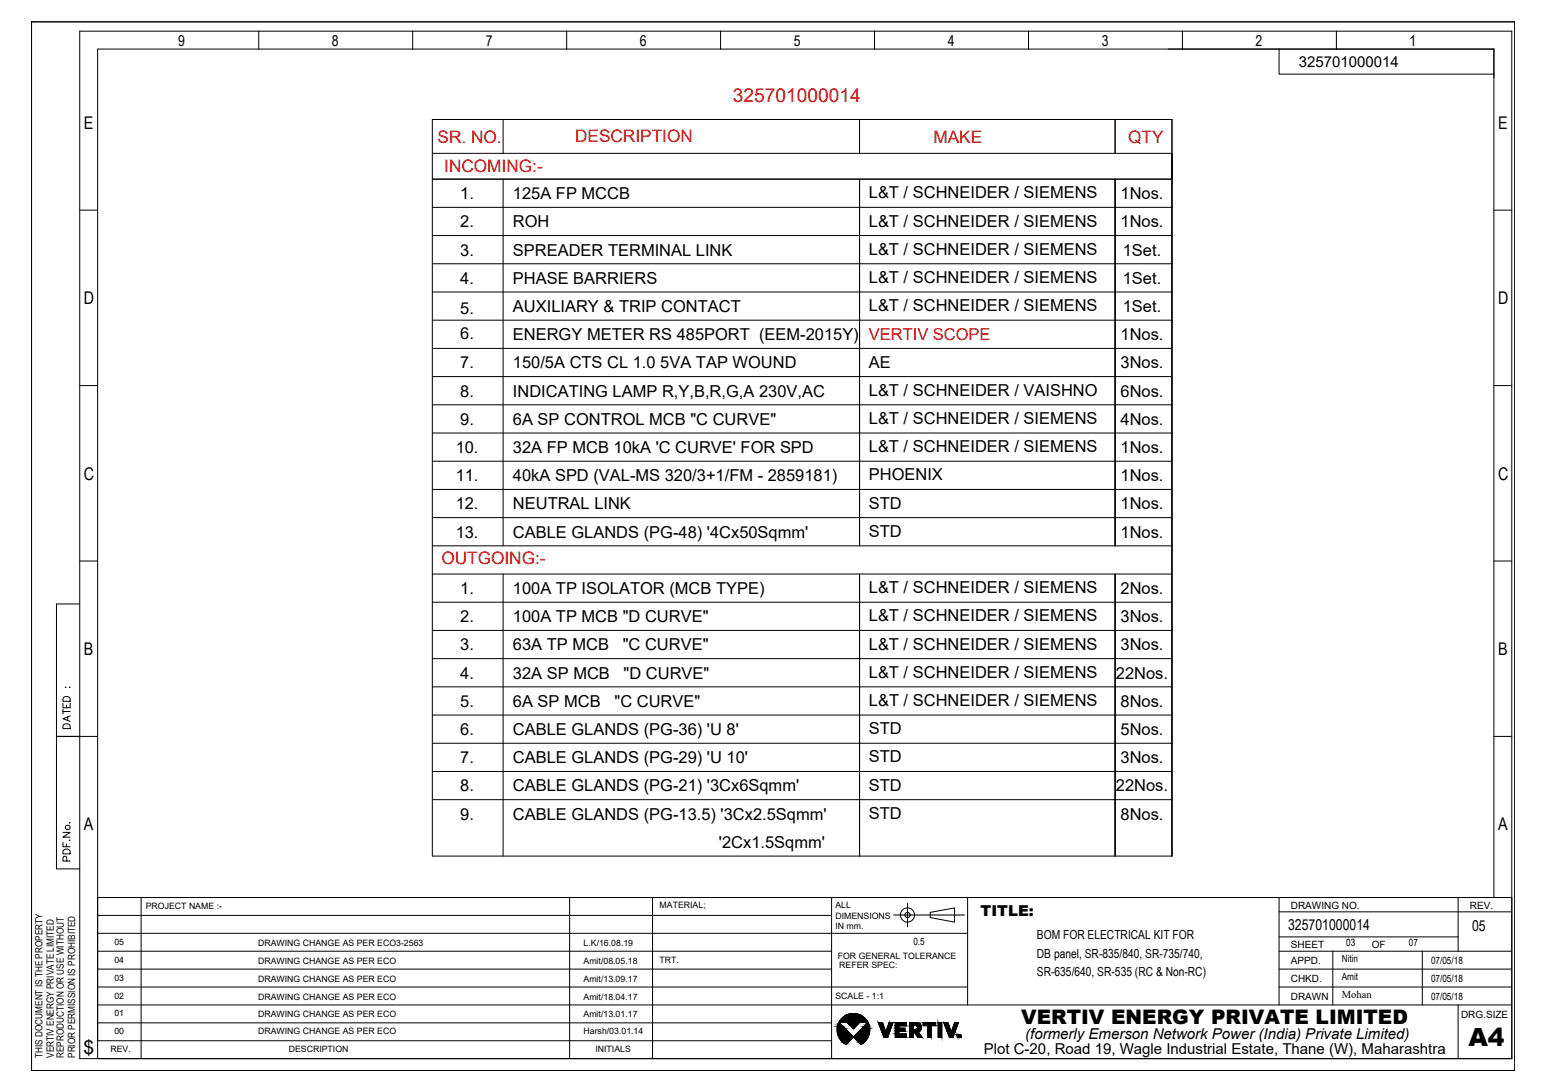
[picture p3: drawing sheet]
<svg xmlns="http://www.w3.org/2000/svg" width="841mm" height="594mm" viewBox="0 0 841 594" stroke-linecap="round" stroke-linejoin="round" font-family="sans-serif">
<!-- layer: 0 -->
<g fill="none" stroke="#000" stroke-width=".54">
<path d="M17 12h807v570h-807zM43 17h779v559h-779zM141 17v10M225 17v10M308 17v10M392 17v10M476 17v10M560 17v10M643 17v10M727 17v10M696 27v13h117M43 114h10"/>
<path d="M813 114h9M43 210h10M813 210h9M43 305h10M813 305h9M43 329h-12v144h12M43 401h-12h12M43 401h10M813 401h9M53 488h769M53 498h399M77 488v88"/>
<path d="M310 488v88M355 488v88M452 488v88M486 498h39M494 491v13M506 496l13-2v8l-13-3zM526 488v59M696 488v59M696 496h126M793 488v29M813 488v-461h-760v549M53 517h399"/>
<path d="M53 508h473M696 510h97M696 517h126M725 517v30M774 517v30M53 537h473M53 527h399M696 537h126M696 527h126M53 547h769M53 556h399M458 554a9 9 0 0 1 14 1 9 9 0 0 1-4 13l-12-12h5l3 4 4-4h4l-12 12a9 9 0 0 1-2-14z"/>
<path d="M478 556h2M478 556l3 8h2l3-8M480 556l2 5 2-5M484 556h2M484 556l-2 5-2-5M493 556v2h-4v1h3v2h-3v2h4v1M493 556h-6v8h6M498 558a1.1 1.1 0 0 1 1 1 1.1 1.1 0 0 1-1 1M498 558h-1v2h1M499 556a2.7 2.7 0 0 1 2 3 2.7 2.7 0 0 1-1 2l2 3h-3M499 556h-4v8M502 556h7v2h-2v6h-2v-6h-3z"/>
<path d="M510 556h2v8h-2zM513 556h3l1 5 2-5h2l-3 8h-2zM793 547v29M53 566h399M495 564h2M497 564v-2l2 2M516 564h2M520 563h1v1zM521 563l1 1 1-1v1l-1-1v1v-1l-1 1zM522 563h1"/>
<circle cx="494" cy="498" r="4"/>
<circle cx="494" cy="498" r="1.4"/>
</g>
<g fill="#000" stroke="#000" stroke-width=".54">
<path d="M456 556h5zM456 556l1 1h-1zM461 556h7l-3 3zM468 556h4zM472 556l1 1h-2zM460 568h1h-1zM468 568h1h-1z"/>
<path d="M456 557l2 1-1-1zM456 557l2 1h-2z"/>
<path d="M456 558l3 1-1-1zM456 558l3 1h-3z"/>
<path d="M456 559h3zM456 559h3h-4z"/>
<path d="M455 559l5 1-1-1zM455 559l5 1h-5z"/>
<path d="M461 556h7zM461 556h7z"/>
<path d="M461 556l3 3h1zM464 559h1l-1 1z"/>
<path d="M464 551h2zM463 551h3z"/>
<path d="M463 551l3 1zM462 552h4z"/>
<path d="M462 552h5zM461 552h6z"/>
<path d="M461 552h7zM461 552h7z"/>
<path d="M461 552l8 1zM460 553h9z"/>
<path d="M460 553h9zM459 553h1h9z"/>
<path d="M459 553l11 1-1-1zM458 554l1-1 11 1z"/>
<path d="M458 554h13h-1zM458 554h13z"/>
<path d="M458 554l13 1v-1zM458 554l13 1h-14z"/>
<path d="M457 555h15h-1zM457 555h15h-15z"/>
<path d="M457 555l15 1v-1zM457 555l15 1h-16z"/>
<path d="M471 557l2 1v-1zM471 557l2 1h-2z"/>
<path d="M471 558l2 1v-1zM471 558l2 1h-3z"/>
<path d="M470 559h3zM469 559h1h3z"/>
<path d="M469 559l4 1v-1zM469 559l4 1h-5z"/>
<path d="M478 556l4 5-2-5zM478 556l4 5h-2z"/>
<path d="M484 556v5l2-5zM484 556v5h-2z"/>
<path d="M487 558l2 1v-1zM487 558l2 1h-2z"/>
<path d="M487 559l5 2v-2zM487 559l5 2h-5z"/>
<path d="M487 556l6 2v-2zM487 556l6 2h-6z"/>
<path d="M495 558l2 2v-2zM495 558l2 2h-2z"/>
<path d="M495 556h4zM495 556h4z"/>
<path d="M495 556l5 1zM495 556l5 1z"/>
<path d="M495 557h5zM495 557h5z"/>
<path d="M495 557h6zM495 557h6z"/>
<path d="M495 557l6 1zM495 557l6 1z"/>
<path d="M495 558h6zM495 558h6z"/>
<path d="M498 558h3zM498 558h3z"/>
<path d="M499 560h2zM498 560h3z"/>
<path d="M499 558h2zM499 558h2z"/>
<path d="M499 558h2zM499 558h2z"/>
<path d="M499 560h2zM499 560h2z"/>
<path d="M499 558h2zM499 558h2z"/>
<path d="M499 560h2zM499 560h2z"/>
<path d="M499 558h2zM499 558h2z"/>
<path d="M499 560h2zM499 560h2z"/>
<path d="M499 558h2zM499 558h2z"/>
<path d="M499 560h2zM499 560h2z"/>
<path d="M499 558h2zM499 558h2z"/>
<path d="M499 558l2 1zM499 558l2 1z"/>
<path d="M499 559h2zM499 559h2z"/>
<path d="M499 559h2zM499 559l2 1z"/>
<path d="M499 559h2zM499 559h2z"/>
<path d="M499 559h2zM499 559h2z"/>
<path d="M499 559h2zM499 559h2z"/>
<path d="M499 559h2zM499 559h2z"/>
<path d="M499 559h2zM499 559h2z"/>
<path d="M505 558l2 6v-6zM505 558l2 6h-2z"/>
<path d="M502 556l7 2v-2zM502 556l7 2h-7z"/>
<path d="M510 556l2 8v-8zM510 556l2 8h-2z"/>
<path d="M513 556l3 2v-2zM513 556l3 2h-2z"/>
<path d="M514 558l3 3-1-3zM514 558l3 3h-2z"/>
<path d="M519 558l1 3 1-3zM519 558l1 3h-3z"/>
<path d="M519 556l2 2v-2zM519 556l2 2h-2z"/>
<path d="M456 564h8zM456 564h8z"/>
<path d="M455 560l6 1-1-1zM455 560l6 1h-6z"/>
<path d="M455 561l7 1-1-1zM455 561l7 1h-6z"/>
<path d="M459 567l2 1v-1zM459 567l2 1z"/>
<path d="M458 567h3h1zM458 567h3h-2z"/>
<path d="M456 562l7 1-1-1zM456 562l7 1h-7z"/>
<path d="M458 566l4 1v-1zM458 566l4 1h-4z"/>
<path d="M456 563h8h-1zM456 563h8h-8z"/>
<path d="M457 566h5h1zM457 566h5h-4z"/>
<path d="M456 563l8 1v-1zM456 563l8 1h-8z"/>
<path d="M457 565l6 1 1-1zM457 565l6 1h-6z"/>
<path d="M464 564h8zM464 564h8z"/>
<path d="M456 564l8 1v-1zM456 564l8 1h-7z"/>
<path d="M467 567l2 1 1-1zM467 567l2 1z"/>
<path d="M467 567h3zM467 567h3h-3z"/>
<path d="M466 566l4 1 1-1zM466 566l4 1h-3z"/>
<path d="M466 566h5zM466 566h5h-5z"/>
<path d="M465 565l6 1 1-1zM465 565l6 1h-5z"/>
<path d="M464 564l8 1v-1zM464 564l8 1h-7z"/>
<path d="M465 563l7 1 1-1zM465 563l7 1h-8z"/>
<path d="M466 563h7zM466 563h7h-8z"/>
<path d="M467 562l6 1v-1zM466 563l1-1 6 1z"/>
<path d="M467 561l6 1v-1zM467 561l6 1h-6z"/>
<path d="M468 560l5 1v-1zM468 560l5 1h-6z"/>
<path d="M480 561l3 3 1-3zM480 561l3 3h-2z"/>
<path d="M487 561l2 2v-2zM487 561l2 2h-2z"/>
<path d="M487 563l6 1v-1zM487 563l6 1h-6z"/>
<path d="M495 562l2 2v-2zM495 562l2 2h-2z"/>
<path d="M495 561l5 1zM495 561l5 1z"/>
<path d="M497 562l5 2-2-2zM497 562l5 2h-3z"/>
<path d="M495 561h5zM495 561h5z"/>
<path d="M495 561h5zM495 561h5z"/>
<path d="M495 561h6zM495 561h5z"/>
<path d="M495 560h6zM495 560l6 1z"/>
<path d="M495 560h6zM495 560h6z"/>
<path d="M515 561l3 3 2-3zM515 561l3 3h-2z"/>
<path d="M521 563v1zM521 563v1z"/>
<path d="M520 563h1zM520 563h1z"/>
<path d="M521 563l1 1zM521 563l1 1z"/>
<path d="M521 564h1zM521 564h1z"/>
<path d="M521 563h1zM521 563h1z"/>
<path d="M522 563v1zM522 563v1z"/>
<path d="M522 563h1zM522 563h1h-1z"/>
<path d="M522 563l1 1zM522 563l1 1z"/>
<path d="M522 564h1zM522 564h1z"/>
</g>
<!-- layer: SW-TEXT -->
<g fill="none" stroke="#000" stroke-width=".54">
<path d="M235 65h403v401h-403zM274 65v18M468 65v18M607 65v18M235 97h403M235 83h403M274 97v200M468 97v200M607 97v200M235 113h403M235 128h403M235 143h403"/>
<path d="M235 159h403M235 174h403M235 190h403M235 205h403M235 220h403M235 236h403M235 251h403M235 266h403M235 282h403M235 297h403M235 312h403M274 312v154"/>
<path d="M468 312v154M607 312v154M235 328h403M235 343h403M235 358h403M235 374h403M235 389h403M235 404h403M235 420h403M235 435h403"/>
</g>
<text font-size="13.6" x="799" y="569">A4</text>
<text font-size="10.9" x="556" y="557">VERTIV ENERGY PRIVATE LIMITED</text>
<text font-size="10.6" x="45" y="573">$</text>
<text font-size="10.4" fill="#f00" x="399" y="55">325701000014</text>
<g font-size="9.5">
<text x="46" y="70">E</text>
<text x="815" y="70">E</text>
<text x="46" y="165">D</text>
<text x="815" y="165">D</text>
<text x="46" y="261">C</text>
<text x="815" y="261">C</text>
<text x="46" y="356">B</text>
<text x="815" y="356">B</text>
<text x="46" y="452">A</text>
<text x="815" y="452">A</text>
</g>
<g font-size="9.4" fill="#f00">
<text x="238" y="78">SR. NO.</text>
<text x="313" y="77">DESCRIPTION</text>
<text x="508" y="78">MAKE</text>
<text x="614" y="78">QTY</text>
<text x="242" y="93">INCOMING:-</text>
<text x="240" y="307">OUTGOING:-</text>
</g>
<g font-size="9">
<text x="473" y="108">L&amp;T / SCHNEIDER / SIEMENS</text>
<text x="250" y="108">1.</text>
<text x="279" y="108">125A FP MCCB</text>
<text x="610" y="108">1Nos.</text>
<text x="250" y="124">2.</text>
<text x="279" y="124">ROH</text>
<text x="473" y="123">L&amp;T / SCHNEIDER / SIEMENS</text>
<text x="610" y="124">1Nos.</text>
<text x="250" y="139">3.</text>
<text x="279" y="139">SPREADER TERMINAL LINK</text>
<text x="473" y="139">L&amp;T / SCHNEIDER / SIEMENS</text>
<text x="611" y="139">1Set.</text>
<text x="250" y="154">4.</text>
<text x="279" y="154">PHASE BARRIERS</text>
<text x="473" y="154">L&amp;T / SCHNEIDER / SIEMENS</text>
<text x="611" y="154">1Set.</text>
<text x="250" y="171">5.</text>
<text x="279" y="170">AUXILIARY &amp; TRIP CONTACT</text>
<text x="473" y="169">L&amp;T / SCHNEIDER / SIEMENS</text>
<text x="611" y="170">1Set.</text>
<text x="250" y="184">6.</text>
<text x="279" y="185">ENERGY METER RS 485PORT (EEM-2015Y)</text>
<text x="610" y="185">1Nos.</text>
<text x="250" y="200">7.</text>
<text x="279" y="200">150/5A CTS CL 1.0 5VA TAP WOUND</text>
<text x="473" y="200">AE</text>
<text x="610" y="200">3Nos.</text>
<text x="250" y="216">8.</text>
<text x="279" y="216">INDICATING LAMP R,Y,B,R,G,A 230V,AC</text>
<text x="473" y="215">L&amp;T / SCHNEIDER / VAISHNO</text>
<text x="610" y="216">6Nos.</text>
<text x="250" y="231">9.</text>
<text x="279" y="231">6A SP CONTROL MCB &quot;C CURVE&quot;</text>
<text x="473" y="231">L&amp;T / SCHNEIDER / SIEMENS</text>
<text x="610" y="231">4Nos.</text>
<text x="248" y="246">10.</text>
<text x="279" y="246">32A FP MCB 10kA 'C CURVE' FOR SPD</text>
<text x="473" y="246">L&amp;T / SCHNEIDER / SIEMENS</text>
<text x="610" y="246">1Nos.</text>
<text x="248" y="262">11.</text>
<text x="279" y="262">40kA SPD (VAL-MS 320/3+1/FM - 2859181)</text>
<text x="473" y="261">PHOENIX</text>
<text x="610" y="262">1Nos.</text>
<text x="248" y="277">12.</text>
<text x="279" y="277">NEUTRAL LINK</text>
<text x="473" y="277">STD</text>
<text x="610" y="277">1Nos.</text>
<text x="248" y="292">13.</text>
<text x="279" y="292">CABLE GLANDS (PG-48) '4Cx50Sqmm'</text>
<text x="473" y="292">STD</text>
<text x="610" y="292">1Nos.</text>
<text x="250" y="323">1.</text>
<text x="279" y="323">100A TP ISOLATOR (MCB TYPE)</text>
<text x="473" y="323">L&amp;T / SCHNEIDER / SIEMENS</text>
<text x="610" y="323">2Nos.</text>
<text x="250" y="339">2.</text>
<text x="279" y="339">100A TP MCB &quot;D CURVE&quot;</text>
<text x="473" y="338">L&amp;T / SCHNEIDER / SIEMENS</text>
<text x="610" y="339">3Nos.</text>
<text x="250" y="354">3.</text>
<text x="279" y="354">63A TP MCB</text>
<text x="339" y="354">&quot;C CURVE&quot;</text>
<text x="473" y="353">L&amp;T / SCHNEIDER / SIEMENS</text>
<text x="610" y="354">3Nos.</text>
<text x="250" y="369">4.</text>
<text x="279" y="369">32A SP MCB</text>
<text x="339" y="369">&quot;D CURVE&quot;</text>
<text x="473" y="369">L&amp;T / SCHNEIDER / SIEMENS</text>
<text x="607" y="369">22Nos.</text>
<text x="250" y="385">5.</text>
<text x="279" y="385">6A SP MCB</text>
<text x="334" y="385">&quot;C CURVE&quot;</text>
<text x="473" y="384">L&amp;T / SCHNEIDER / SIEMENS</text>
<text x="610" y="385">8Nos.</text>
<text x="250" y="400">6.</text>
<text x="279" y="400">CABLE GLANDS (PG-36) 'U 8'</text>
<text x="473" y="399">STD</text>
<text x="610" y="400">5Nos.</text>
<text x="250" y="415">7.</text>
<text x="279" y="415">CABLE GLANDS (PG-29) 'U 10'</text>
<text x="473" y="415">STD</text>
<text x="610" y="415">3Nos.</text>
<text x="250" y="431">8.</text>
<text x="279" y="431">CABLE GLANDS (PG-21) '3Cx6Sqmm'</text>
<text x="473" y="430">STD</text>
<text x="607" y="431">22Nos.</text>
<text x="250" y="446">9.</text>
<text x="279" y="446">CABLE GLANDS (PG-13.5) '3Cx2.5Sqmm'</text>
<text x="473" y="445">STD</text>
<text x="610" y="446">8Nos.</text>
<text x="391" y="461">'2Cx1.5Sqmm'</text>
</g>
<text font-size="9" fill="#f00" x="473" y="185">VERTIV SCOPE</text>
<g font-size="8.2">
<text x="97" y="25">9</text>
<text x="181" y="25">8</text>
<text x="264" y="25">7</text>
<text x="348" y="25">6</text>
<text x="432" y="25">5</text>
<text x="516" y="25">4</text>
<text x="599" y="25">3</text>
<text x="683" y="25">2</text>
<text x="767" y="25">1</text>
<text x="707" y="37">325701000014</text>
<text x="533" y="498">TITLE:</text>
<text x="701" y="506">325701000014</text>
<text x="801" y="507">05</text>
<text x="558" y="565">(formerly Emerson Network Power (India) Private Limited)</text>
<text x="535" y="573">Plot C-20, Road 19, Wagle Industrial Estate, Thane (W), Maharashtra</text>
</g>
<g font-size="7.5">
<text x="40" y="398" transform="rotate(-90 40 398)">DATED :</text>
<text x="40" y="470" transform="rotate(-90 40 470)">PDF.No.</text>
</g>
<g font-size="6.8">
<text x="564" y="511">BOM FOR ELECTRICAL KIT FOR</text>
<text x="564" y="521">DB panel, SR-835/840, SR-735/740,</text>
<text x="564" y="531">SR-635/640, SR-535 (RC &amp; Non-RC)</text>
</g>
<text font-size="5.8" x="730" y="543">Mohan</text>
<g font-size="5.4">
<text x="702" y="494">DRAWING NO.</text>
<text x="800" y="494">REV.</text>
<text x="497" y="514">0.5</text>
<text x="702" y="516">SHEET</text>
<text x="732" y="515">03</text>
<text x="746" y="516">OF</text>
<text x="766" y="515">07</text>
<text x="702" y="524">APPD.</text>
<text x="730" y="523">Nitin</text>
<text x="778" y="524">07/05/18</text>
<text x="730" y="533">Amit</text>
<text x="702" y="534">CHKD.</text>
<text x="778" y="534">07/05/18</text>
<text x="702" y="544">DRAWN</text>
<text x="778" y="544">07/05/18</text>
<text x="795" y="554">DRG.SIZE</text>
<text x="23" y="576" transform="rotate(-90 23 576)">THIS DOCUMENT IS THE PROPERTY</text>
<text x="29" y="576" transform="rotate(-90 29 576)">VERTIV ENERGY PRIVATE LIMITED</text>
<text x="35" y="576" transform="rotate(-90 35 576)">REPRODUCTION OR USE WITHOUT</text>
<text x="41" y="576" transform="rotate(-90 41 576)">PRIOR PERMISSION IS PROHIBITED</text>
</g>
<g font-size="4.8">
<text x="79" y="495">PROJECT NAME :-</text>
<text x="359" y="494">MATERIAL;</text>
<text x="454" y="494">ALL</text>
<text x="454" y="500">DIMENSIONS</text>
<text x="454" y="505">IN mm.</text>
<text x="62" y="514">05</text>
<text x="140" y="515">DRAWING CHANGE AS PER ECO3-2563</text>
<text x="317" y="515">L.K/16.08.19</text>
<text x="456" y="522">FOR GENERAL TOLERANCE</text>
<text x="62" y="524">04</text>
<text x="140" y="524">DRAWING CHANGE AS PER ECO</text>
<text x="317" y="524">Amit/08.05.18</text>
<text x="359" y="524">TRT.</text>
<text x="457" y="527">REFER SPEC:</text>
<text x="62" y="534">03</text>
<text x="140" y="534">DRAWING CHANGE AS PER ECO</text>
<text x="317" y="534">Amit/13.09.17</text>
<text x="62" y="543">02</text>
<text x="140" y="544">DRAWING CHANGE AS PER ECO</text>
<text x="317" y="544">Amit/18.04.17</text>
<text x="454" y="544">SCALE - 1:1</text>
<text x="62" y="553">01</text>
<text x="140" y="553">DRAWING CHANGE AS PER ECO</text>
<text x="317" y="553">Amit/13.01.17</text>
<text x="62" y="563">00</text>
<text x="140" y="563">DRAWING CHANGE AS PER ECO</text>
<text x="317" y="563">Harsh/03.01.14</text>
<text x="60" y="572">REV.</text>
<text x="157" y="572">DESCRIPTION</text>
<text x="324" y="572">INITIALS</text>
</g>
</svg>
